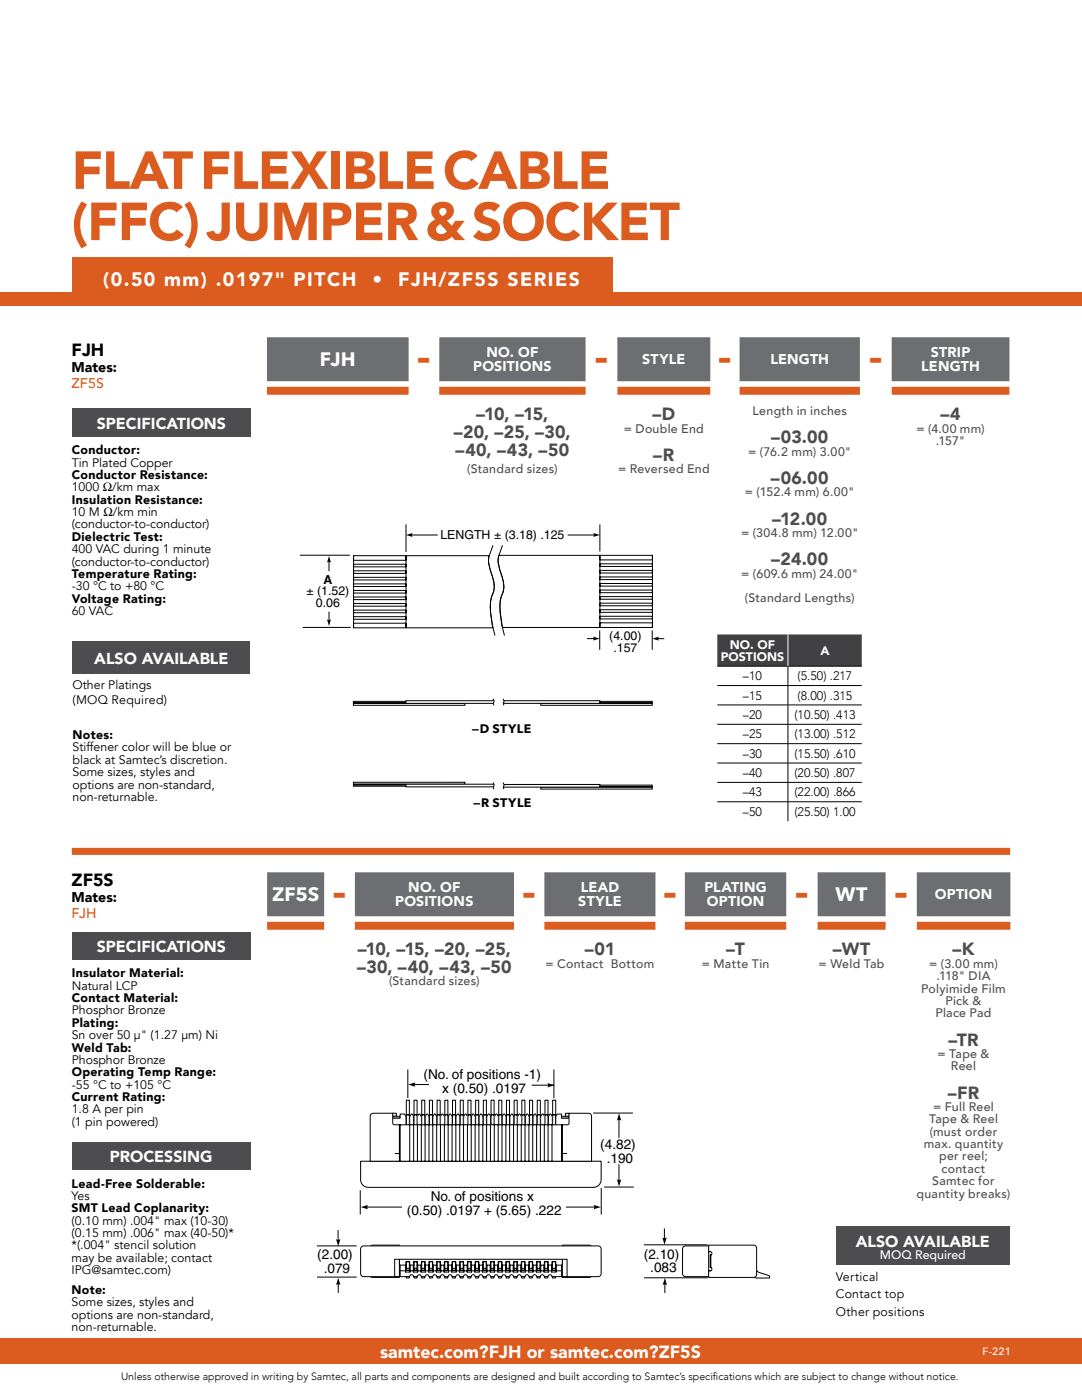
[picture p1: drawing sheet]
<svg xmlns="http://www.w3.org/2000/svg" width="216mm" height="279mm" viewBox="0 0 216 279" stroke-linecap="round" stroke-linejoin="round" font-family="sans-serif">
<path d="M53.3 67.3h28.2v8.8h-28.2zM87.7 67.3h29.1v8.8h-29.1zM123.2 67.3h18.5v8.8h-18.5zM147.6 67.3h24v8.8h-24zM177.9 67.3h23.5v8.8h-23.5z" fill="#6d6e71"/>
<path d="M53.3 76.1h28.2v1.1h-28.2zM87.7 76.1h29.1v1.1h-29.1zM123.2 76.1h18.5v1.1h-18.5zM147.6 76.1h24v1.1h-24zM177.9 76.1h23.5v1.1h-23.5z" fill="#fff"/>
<path d="M53.3 77.2h28.2v1.6h-28.2zM87.7 77.2h29.1v1.6h-29.1zM123.2 77.2h18.5v1.6h-18.5zM147.6 77.2h24v1.6h-24zM177.9 77.2h23.5v1.6h-23.5z" fill="#db5c1e"/>
<path d="M53.3 174.1h11.4v8.8h-11.4zM70.8 174.1h31.8v8.8h-31.8zM108.6 174.1h22.2v8.8h-22.2zM136.6 174.1h20.3v8.8h-20.3zM163.1 174.1h13.6v8.8h-13.6zM182.9 174.1h18.7v8.8h-18.7z" fill="#6d6e71"/>
<g fill="#fff">
<path d="M64.7 174.1h6.1v8.8h-6.1zM102.6 174.1h6v8.8h-6zM130.8 174.1h5.8v8.8h-5.8zM156.9 174.1h6.2v8.8h-6.2zM176.7 174.1h6.2v8.8h-6.2z"/>
<path d="M53.3 182.9h11.4v1.1h-11.4zM70.8 182.9h31.8v1.1h-31.8zM108.6 182.9h22.2v1.1h-22.2zM136.6 182.9h20.3v1.1h-20.3zM163.1 182.9h13.6v1.1h-13.6zM182.9 182.9h18.7v1.1h-18.7z"/>
<path d="M64.7 182.9h6.1v1.1h-6.1zM102.6 182.9h6v1.1h-6zM130.8 182.9h5.8v1.1h-5.8zM156.9 182.9h6.2v1.1h-6.2zM176.7 182.9h6.2v1.1h-6.2z"/>
</g>
<path d="M53.3 184h11.4v1.6h-11.4zM70.8 184h31.8v1.6h-31.8zM108.6 184h22.2v1.6h-22.2zM136.6 184h20.3v1.6h-20.3zM163.1 184h13.6v1.6h-13.6zM182.9 184h18.7v1.6h-18.7z" fill="#db5c1e"/>
<path d="M64.7 184h6.1v1.6h-6.1zM102.6 184h6v1.6h-6zM130.8 184h5.8v1.6h-5.8zM156.9 184h6.2v1.6h-6.2zM176.7 184h6.2v1.6h-6.2zM64.7 185.6h6.1v1.5h-6.1zM102.6 185.6h6v1.5h-6zM130.8 185.6h5.8v1.5h-5.8zM156.9 185.6h6.2v1.5h-6.2zM176.7 185.6h6.2v1.5h-6.2zM64.7 187.1h6.1v1.6h-6.1zM102.6 187.1h6v1.6h-6zM130.8 187.1h5.8v1.6h-5.8zM156.9 187.1h6.2v1.6h-6.2zM176.7 187.1h6.2v1.6h-6.2zM102.6 188.7h6v55.2h-6zM130.8 188.7h5.8v55.2h-5.8zM156.9 188.7h6.2v55.2h-6.2zM176.7 188.7h6.2v55.2h-6.2z" fill="#fff"/>
<g fill="#4d4d4f">
<path d="M14.4 81.6h35.7v5.6h-35.7z"/>
<path d="M14.4 186h35.7v5.6h-35.7z"/>
<path d="M14.3 227.9h35.7v5.6h-35.7z"/>
</g>
<path d="M59.8 110.8h10M65.6 111.8v2.2M81 104.6v5.6M82 106.8h5.3M113.3 106.8h5.5M119.7 104.6v5.5M60.4 125.2h9.6M65.6 122.1v1.9M117.1 127.4h1.8M119.7 125.8v3.9M130.1 125.8v3.9M130.9 127.5h1.6" fill="none" stroke="#000" stroke-width=".2"/>
<path d="M65.7 111l.4 1.4a.54 .54 0 0 0-.9 0zM81 106.8l1.4-.5a.54 .54 0 0 0 0 .9zM118.2 106.3l1.5 .5-1.4 .4a.54 .54 0 0 0 0-.9zM65.2 123.5a.54 .54 0 0 0 .9 0l-.5 1.4zM118.2 127l1.5 .4-1.4 .5a.54 .54 0 0 0 0-.9zM130.2 127.5l1.4-.5a.54 .54 0 0 0 0 .9z" fill="#000"/>
<path d="M99.6 110.8h30.6v14.4h-29.9v-.2a11.4 11.4 0 0 1 .2-7.1 11.1 11.1 0 0 0-.9-4.9 3.3 3.3 0 0 1 0-2.2z" fill="#fff"/>
<path d="M99.6 110.8h30.6v14.4h-29.9v-.2a11.4 11.4 0 0 1 .2-7.1 11.1 11.1 0 0 0-.9-4.9l-.2-1.5z" fill="none" stroke="#000" stroke-width=".2"/>
<path d="M70.6 110.9h27a8 8 0 0 0 .8 4.5 5.1 5.1 0 0 1-.4 4.1 16.2 16.2 0 0 0 .4 5.8h-27.8z" fill="#fff"/>
<g fill="none" stroke="#000" stroke-width=".2">
<path d="M70.6 112.6h10.4v.5h-10.4zM70.6 113.9h10.4v.5h-10.4zM70.6 115.2h10.4v.5h-10.4zM70.6 116.5h10.4v.6h-10.4zM70.6 117.8h10.4v.6h-10.4zM70.6 119.1h10.4v.6h-10.4zM70.6 110.9v.9h10.4v-.9v14.4v-.9h-10.4v.9M70.6 110.9h27a8 8 0 0 0 .8 4.5 5.1 5.1 0 0 1-.4 4.1 16.2 16.2 0 0 0 .4 5.8h-27.8zM98.4 108.8a6 6 0 0 0-.3 5.8 5.5 5.5 0 0 1-.1 4.9 19.1 19.1 0 0 0 .8 7.3M100.3 108.8a6 6 0 0 0-.3 5.8 5.5 5.5 0 0 1-.1 4.9 19.1 19.1 0 0 0 .8 7.3M119.7 110.8v.9h10.5v-.9M119.7 110.9v14.3v-.9h10.5v.9"/>
<path d="M119.7 112.5h10.5v.5h-10.5zM119.7 113.8h10.5v.6h-10.5zM119.7 115.1h10.5v.6h-10.5zM119.7 116.5h10.5v.5h-10.5zM119.7 117.8h10.5v.5h-10.5zM119.7 119.1h10.5v.5h-10.5zM70.6 120.5h10.4v.5h-10.4zM70.6 121.8h10.4v.5h-10.4zM70.6 123.1h10.4v.5h-10.4zM119.7 120.4h10.5v.5h-10.5zM119.7 121.7h10.5v.5h-10.5zM119.7 123h10.5v.5h-10.5z"/>
</g>
<path d="M70.5 140h10.5v.2h-10.5z" fill="#fff"/>
<path d="M70.5 140h10.5v.2h-10.5z" fill="none" stroke="#000" stroke-width=".2"/>
<path d="M70.5 140.4h22.3v.4h-22.3z" fill="#fff"/>
<path d="M70.5 140.4h22.3v.4h-22.3z" fill="none" stroke="#000" stroke-width=".2"/>
<path d="M70.5 140.2h10.5v-.4h17.6v.6h-28.1z" fill="#fff"/>
<path d="M98.4 139.5a.74 .74 0 0 1 0 .9l.2 .3M98.6 139.8h-17.6v.4h-10.5v.2h28.1" fill="none" stroke="#000" stroke-width=".2"/>
<path d="M119.7 140h10.4v.2h-10.4z" fill="#fff"/>
<path d="M119.7 140h10.4v.2h-10.4z" fill="none" stroke="#000" stroke-width=".2"/>
<path d="M107.9 140.4h22.2v.4h-22.2z" fill="#fff"/>
<path d="M107.9 140.4h22.2v.4h-22.2z" fill="none" stroke="#000" stroke-width=".2"/>
<path d="M100.3 139.8h19.4v.4h10.4v.2h-29.8z" fill="#fff"/>
<path d="M100.3 139.8h19.4v.4h10.4v.2h-29.8M100.4 139.5a.74 .74 0 0 1 0 .9l.2 .3" fill="none" stroke="#000" stroke-width=".2"/>
<path d="M119.7 156.7h10.4v.3h-10.4z" fill="#fff"/>
<path d="M119.7 156.7h10.4v.3h-10.4z" fill="none" stroke="#000" stroke-width=".2"/>
<path d="M107.9 157.1h22.2v.4h-22.2z" fill="#fff"/>
<path d="M107.9 157.1h22.2v.4h-22.2z" fill="none" stroke="#000" stroke-width=".2"/>
<path d="M100.3 156.6h19.4v.4h10.4v.1h-29.8z" fill="#fff"/>
<path d="M100.3 156.6h19.4v.4h10.4v.1h-29.8M100.4 156.2a.74 .74 0 0 1 0 .9l.2 .4" fill="none" stroke="#000" stroke-width=".2"/>
<path d="M70.5 156.6h10.5v.3h-10.5z" fill="#fff"/>
<path d="M70.5 156.6h10.5v.3h-10.5z" fill="none" stroke="#000" stroke-width=".2"/>
<path d="M70.5 156.1h22.3v.4h-22.3z" fill="#fff"/>
<path d="M70.5 156.1h22.3v.4h-22.3z" fill="none" stroke="#000" stroke-width=".2"/>
<path d="M70.5 156.5h28.1v.5h-17.6v-.4h-10.5z" fill="#fff"/>
<g fill="none" stroke="#000" stroke-width=".2">
<path d="M98.4 156.2a.74 .74 0 0 1 0 .9l.2 .4M98.6 156.5h-28.1v.1h10.5v.4h17.6M81.4 213.4v5.8M82.4 216.4h3.2M106.1 216.6h4.3M110.5 213.4v5.8M71.9 237.5v4.9M118.4 222.1h7.9M120 237.1v5.3M120.6 236.9h5.9M123.5 223v4.1M123.5 232.3v3.7"/>
<path d="M63.2 248.6h8M67.5 245.5v2.4M67.5 256v2M72.9 240.9h7.3M112.9 240.9h6.3M128.5 248.4h12.7M132.6 245.2v2.4M132.7 256v2"/>
</g>
<path d="M81.4 216.4l1.6-.4a.59 .59 0 0 0 0 .9zM109.1 216.1l1.6 .5-1.6 .4a.59 .59 0 0 0 0-.9zM123 235.2l.1 .1a.59 .59 0 0 0 .9 0l-.5 1.5zM123.5 222.2l.5 1.5a.59 .59 0 0 0-.9 0zM67 247.1v.1a.59 .59 0 0 0 1 0l-.5 1.5zM67.5 255l.5 1.5a.59 .59 0 0 0-1 0zM72 240.9l1.5-.5a.59 .59 0 0 0 0 1zM118.3 240.4l1.6 .5-1.5 .5a.59 .59 0 0 0 0-1zM132.1 246.8v.1a.59 .59 0 0 0 1 0l-.5 1.5zM132.7 255l.4 1.6a.59 .59 0 0 0-.9 0z" fill="#000"/>
<path d="M150.6 254.9h.1" fill="none" stroke="#000" stroke-width=".2"/>
<path d="M150.6 253.6h.4l.4 .3 2 .7 .2 .5-2.9-.1-.3-.3z" fill="#fff"/>
<path d="M150.6 253.6h.4l.4 .3 2 .7 .2 .5-2.9-.1-.3-.3z" fill="none" stroke="#000" stroke-width=".2"/>
<path d="M110.2 254.6h.6v.4h-.6z" fill="#fff"/>
<path d="M110.2 254.6h.6v.4h-.6z" fill="none" stroke="#000" stroke-width=".2"/>
<path d="M108.7 254.6h.6v.4h-.6z" fill="#fff"/>
<path d="M108.7 254.6h.6v.4h-.6z" fill="none" stroke="#000" stroke-width=".2"/>
<path d="M107.2 254.6h.6v.4h-.6z" fill="#fff"/>
<path d="M107.2 254.6h.6v.4h-.6z" fill="none" stroke="#000" stroke-width=".2"/>
<path d="M105.6 254.6h.6v.4h-.6z" fill="#fff"/>
<path d="M105.6 254.6h.6v.4h-.6z" fill="none" stroke="#000" stroke-width=".2"/>
<path d="M104.1 254.6h.6v.4h-.6z" fill="#fff"/>
<path d="M104.1 254.6h.6v.4h-.6z" fill="none" stroke="#000" stroke-width=".2"/>
<path d="M102.5 254.6h.7v.4h-.7z" fill="#fff"/>
<path d="M102.5 254.6h.7v.4h-.7z" fill="none" stroke="#000" stroke-width=".2"/>
<path d="M101 254.6h.6v.4h-.6z" fill="#fff"/>
<path d="M101 254.6h.6v.4h-.6z" fill="none" stroke="#000" stroke-width=".2"/>
<path d="M99.5 254.6h.6v.4h-.6z" fill="#fff"/>
<path d="M99.5 254.6h.6v.4h-.6z" fill="none" stroke="#000" stroke-width=".2"/>
<path d="M97.9 254.6h.7v.4h-.7z" fill="#fff"/>
<path d="M97.9 254.6h.7v.4h-.7z" fill="none" stroke="#000" stroke-width=".2"/>
<path d="M96.4 254.6h.6v.4h-.6z" fill="#fff"/>
<path d="M96.4 254.6h.6v.4h-.6z" fill="none" stroke="#000" stroke-width=".2"/>
<path d="M94.9 254.6h.6v.4h-.6z" fill="#fff"/>
<path d="M94.9 254.6h.6v.4h-.6z" fill="none" stroke="#000" stroke-width=".2"/>
<path d="M93.3 254.6h.7v.4h-.7z" fill="#fff"/>
<path d="M93.3 254.6h.7v.4h-.7z" fill="none" stroke="#000" stroke-width=".2"/>
<path d="M91.8 254.6h.6v.4h-.6z" fill="#fff"/>
<path d="M91.8 254.6h.6v.4h-.6z" fill="none" stroke="#000" stroke-width=".2"/>
<path d="M90.3 254.6h.6v.4h-.6z" fill="#fff"/>
<path d="M90.3 254.6h.6v.4h-.6z" fill="none" stroke="#000" stroke-width=".2"/>
<path d="M88.7 254.6h.6v.4h-.6z" fill="#fff"/>
<path d="M88.7 254.6h.6v.4h-.6z" fill="none" stroke="#000" stroke-width=".2"/>
<path d="M87.2 254.6h.6v.4h-.6z" fill="#fff"/>
<path d="M87.2 254.6h.6v.4h-.6z" fill="none" stroke="#000" stroke-width=".2"/>
<path d="M85.7 254.6h.6v.4h-.6z" fill="#fff"/>
<path d="M85.7 254.6h.6v.4h-.6z" fill="none" stroke="#000" stroke-width=".2"/>
<path d="M84.1 254.6h.7v.4h-.7z" fill="#fff"/>
<path d="M84.1 254.6h.7v.4h-.7z" fill="none" stroke="#000" stroke-width=".2"/>
<path d="M82.6 254.6h.6v.4h-.6z" fill="#fff"/>
<path d="M82.6 254.6h.6v.4h-.6z" fill="none" stroke="#000" stroke-width=".2"/>
<path d="M81.1 254.6h.6v.4h-.6z" fill="#fff"/>
<path d="M81.1 254.6h.6v.4h-.6z" fill="none" stroke="#000" stroke-width=".2"/>
<path d="M112 254h.3v.3h-.3z" fill="#fff"/>
<path d="M112 254h.3v.3h-.3z" fill="none" stroke="#000" stroke-width=".2"/>
<path d="M112.2 251.2l5.7-.1v3.7l-.3 .1h-5.4z" fill="#fff"/>
<path d="M112.2 251.2l5.7-.1v3.7l-.3 .1h-5.4z" fill="none" stroke="#000" stroke-width=".2"/>
<path d="M79.6 254h.3v.3h-.3z" fill="#fff"/>
<path d="M79.6 254h.3v.3h-.3z" fill="none" stroke="#000" stroke-width=".2"/>
<path d="M74 251.1l5.7 .1v3.7h-5.6z" fill="#fff"/>
<path d="M74 251.1l5.7 .1v3.7h-5.6z" fill="none" stroke="#000" stroke-width=".2"/>
<path d="M74 248.6l.3-.1h5.4v.4h-5.7z" fill="#fff"/>
<path d="M74 248.6l.3-.1h5.4v.4h-5.7z" fill="none" stroke="#000" stroke-width=".2"/>
<path d="M112.2 248.5h5.4l.3 .1v.3h-5.7z" fill="#fff"/>
<path d="M112.2 248.5h5.4l.3 .1v.3h-5.7z" fill="none" stroke="#000" stroke-width=".2"/>
<path d="M82.1 222.3h.1l.4 .6v1.6h-.9v-1.6z" fill="#fff"/>
<path d="M82.1 222.3h.1l.4 .6v1.6h-.9v-1.6z" fill="none" stroke="#000" stroke-width=".2"/>
<path d="M81.1 219.6h.6v5h-.6z" fill="#fff"/>
<path d="M81.1 219.6h.6v5h-.6zM81.1 222.5h.6M81.2 222.5h.4" fill="none" stroke="#000" stroke-width=".2"/>
<path d="M83.6 222.3h.2l.3 .6v1.6h-.8v-1.6z" fill="#fff"/>
<path d="M83.6 222.3h.2l.3 .6v1.6h-.8v-1.6z" fill="none" stroke="#000" stroke-width=".2"/>
<path d="M82.6 219.6h.6v5h-.6z" fill="#fff"/>
<path d="M82.6 219.6h.6v5h-.6zM82.6 222.5h.6M82.7 222.5h.4" fill="none" stroke="#000" stroke-width=".2"/>
<path d="M85.1 222.3h.2l.3 .6v1.6h-.8v-1.6z" fill="#fff"/>
<path d="M85.1 222.3h.2l.3 .6v1.6h-.8v-1.6z" fill="none" stroke="#000" stroke-width=".2"/>
<path d="M84.1 219.6h.7v5h-.7z" fill="#fff"/>
<path d="M84.1 219.6h.7v5h-.7zM84.1 222.5h.7M84.3 222.5h.3" fill="none" stroke="#000" stroke-width=".2"/>
<path d="M86.7 222.3h.2l.3 .6v1.6h-.8v-1.6z" fill="#fff"/>
<path d="M86.7 222.3h.2l.3 .6v1.6h-.8v-1.6z" fill="none" stroke="#000" stroke-width=".2"/>
<path d="M85.7 219.6h.6v5h-.6z" fill="#fff"/>
<path d="M85.7 219.6h.6v5h-.6zM85.7 222.5h.6M85.8 222.5h.4" fill="none" stroke="#000" stroke-width=".2"/>
<path d="M88.2 222.3h.2l.3 .6v1.6h-.8v-1.6z" fill="#fff"/>
<path d="M88.2 222.3h.2l.3 .6v1.6h-.8v-1.6z" fill="none" stroke="#000" stroke-width=".2"/>
<path d="M87.2 219.6h.6v5h-.6z" fill="#fff"/>
<path d="M87.2 219.6h.6v5h-.6zM87.2 222.5h.6M87.3 222.5h.4" fill="none" stroke="#000" stroke-width=".2"/>
<path d="M89.7 222.3h.2l.3 .6v1.6h-.8v-1.6z" fill="#fff"/>
<path d="M89.7 222.3h.2l.3 .6v1.6h-.8v-1.6z" fill="none" stroke="#000" stroke-width=".2"/>
<path d="M88.8 219.6h.6v5h-.6z" fill="#fff"/>
<path d="M88.8 219.6h.6v5h-.6zM88.8 222.5h.6M88.9 222.5h.4" fill="none" stroke="#000" stroke-width=".2"/>
<path d="M91.3 222.3h.2l.3 .6v1.6h-.8v-1.6z" fill="#fff"/>
<path d="M91.3 222.3h.2l.3 .6v1.6h-.8v-1.6z" fill="none" stroke="#000" stroke-width=".2"/>
<path d="M90.3 219.6h.6v5h-.6z" fill="#fff"/>
<path d="M90.3 219.6h.6v5h-.6zM90.3 222.5h.6M90.4 222.5h.4" fill="none" stroke="#000" stroke-width=".2"/>
<path d="M92.8 222.3h.2l.3 .6v1.6h-.8v-1.6z" fill="#fff"/>
<path d="M92.8 222.3h.2l.3 .6v1.6h-.8v-1.6z" fill="none" stroke="#000" stroke-width=".2"/>
<path d="M91.8 219.6h.6v5h-.6z" fill="#fff"/>
<path d="M91.8 219.6h.6v5h-.6zM91.8 222.5h.6M91.9 222.5h.4" fill="none" stroke="#000" stroke-width=".2"/>
<path d="M94.4 222.3h.1l.3 .6v1.6h-.8v-1.6z" fill="#fff"/>
<path d="M94.4 222.3h.1l.3 .6v1.6h-.8v-1.6z" fill="none" stroke="#000" stroke-width=".2"/>
<path d="M93.4 219.6h.6v5h-.6z" fill="#fff"/>
<path d="M93.4 219.6h.6v5h-.6zM93.4 222.5h.6M93.5 222.5h.4" fill="none" stroke="#000" stroke-width=".2"/>
<path d="M95.9 222.3h.2l.3 .6v1.6h-.8v-1.6z" fill="#fff"/>
<path d="M95.9 222.3h.2l.3 .6v1.6h-.8v-1.6z" fill="none" stroke="#000" stroke-width=".2"/>
<path d="M94.9 219.6h.6v5h-.6z" fill="#fff"/>
<path d="M94.9 219.6h.6v5h-.6zM94.9 222.5h.6M95 222.5h.4" fill="none" stroke="#000" stroke-width=".2"/>
<path d="M97.4 222.3h.2l.3 .6v1.6h-.8v-1.6z" fill="#fff"/>
<path d="M97.4 222.3h.2l.3 .6v1.6h-.8v-1.6z" fill="none" stroke="#000" stroke-width=".2"/>
<path d="M96.4 219.6h.7v5h-.7z" fill="#fff"/>
<path d="M96.4 219.6h.7v5h-.7zM96.4 222.5h.7M96.6 222.5h.3" fill="none" stroke="#000" stroke-width=".2"/>
<path d="M99 222.3h.2l.3 .6v1.6h-.8v-1.6z" fill="#fff"/>
<path d="M99 222.3h.2l.3 .6v1.6h-.8v-1.6z" fill="none" stroke="#000" stroke-width=".2"/>
<path d="M98 219.6h.6v5h-.6z" fill="#fff"/>
<path d="M98 219.6h.6v5h-.6zM98 222.5h.6M98.1 222.5h.4" fill="none" stroke="#000" stroke-width=".2"/>
<path d="M100.5 222.3h.2l.3 .6v1.6h-.8v-1.6z" fill="#fff"/>
<path d="M100.5 222.3h.2l.3 .6v1.6h-.8v-1.6z" fill="none" stroke="#000" stroke-width=".2"/>
<path d="M99.5 219.6h.6v5h-.6z" fill="#fff"/>
<path d="M99.5 219.6h.6v5h-.6zM99.5 222.5h.6M99.6 222.5h.4" fill="none" stroke="#000" stroke-width=".2"/>
<path d="M102 222.3h.2l.3 .6v1.6h-.8v-1.6z" fill="#fff"/>
<path d="M102 222.3h.2l.3 .6v1.6h-.8v-1.6z" fill="none" stroke="#000" stroke-width=".2"/>
<path d="M101.1 219.6h.6v5h-.6z" fill="#fff"/>
<path d="M101.1 219.6h.6v5h-.6zM101.1 222.5h.6M101.2 222.5h.4" fill="none" stroke="#000" stroke-width=".2"/>
<path d="M103.6 222.3h.2l.3 .6v1.6h-.8v-1.6z" fill="#fff"/>
<path d="M103.6 222.3h.2l.3 .6v1.6h-.8v-1.6z" fill="none" stroke="#000" stroke-width=".2"/>
<path d="M102.6 219.6h.6v5h-.6z" fill="#fff"/>
<path d="M102.6 219.6h.6v5h-.6zM102.6 222.5h.6M102.7 222.5h.4" fill="none" stroke="#000" stroke-width=".2"/>
<path d="M105.1 222.3h.2l.3 .6v1.6h-.8v-1.6z" fill="#fff"/>
<path d="M105.1 222.3h.2l.3 .6v1.6h-.8v-1.6z" fill="none" stroke="#000" stroke-width=".2"/>
<path d="M104.1 219.6h.6v5h-.6z" fill="#fff"/>
<path d="M104.1 219.6h.6v5h-.6zM104.1 222.5h.6M104.2 222.5h.4" fill="none" stroke="#000" stroke-width=".2"/>
<path d="M106.6 222.3h.2l.3 .6v1.6h-.8v-1.6z" fill="#fff"/>
<path d="M106.6 222.3h.2l.3 .6v1.6h-.8v-1.6z" fill="none" stroke="#000" stroke-width=".2"/>
<path d="M105.7 219.6h.6v5h-.6z" fill="#fff"/>
<path d="M105.7 219.6h.6v5h-.6zM105.7 222.5h.6M105.8 222.5h.4" fill="none" stroke="#000" stroke-width=".2"/>
<path d="M108.2 222.3h.2l.3 .6v1.6h-.8v-1.6z" fill="#fff"/>
<path d="M108.2 222.3h.2l.3 .6v1.6h-.8v-1.6z" fill="none" stroke="#000" stroke-width=".2"/>
<path d="M107.2 219.6h.6v5h-.6z" fill="#fff"/>
<path d="M107.2 219.6h.6v5h-.6zM107.2 222.5h.6M107.3 222.5h.4" fill="none" stroke="#000" stroke-width=".2"/>
<path d="M109.7 222.3h.2l.3 .6v1.6h-.8v-1.6z" fill="#fff"/>
<path d="M109.7 222.3h.2l.3 .6v1.6h-.8v-1.6z" fill="none" stroke="#000" stroke-width=".2"/>
<path d="M108.7 219.6h.6v5h-.6z" fill="#fff"/>
<path d="M108.7 219.6h.6v5h-.6zM108.7 222.5h.7M108.9 222.5h.3" fill="none" stroke="#000" stroke-width=".2"/>
<path d="M110.3 219.6h.6v5h-.6z" fill="#fff"/>
<path d="M110.3 219.6h.6v5h-.6zM110.3 222.5h.6M110.4 222.5h.4" fill="none" stroke="#000" stroke-width=".2"/>
<path d="M112.8 222.2h.8v.6h-.8z" fill="#fff"/>
<path d="M112.8 222.2h.8v.6h-.8z" fill="none" stroke="#000" stroke-width=".2"/>
<path d="M112 222.8h1.6v.4h-1.6z" fill="#fff"/>
<path d="M112 222.8h1.6v.4h-1.6z" fill="none" stroke="#000" stroke-width=".2"/>
<path d="M111.2 222.3h.8v.9h1.9v1.5h-3v-1.8z" fill="#fff"/>
<path d="M111.2 222.3h.8v.9h1.9v1.5h-3v-1.8z" fill="none" stroke="#000" stroke-width=".2"/>
<path d="M78.3 222.2h.8v.6h-.8z" fill="#fff"/>
<path d="M78.3 222.2h.8v.6h-.8z" fill="none" stroke="#000" stroke-width=".2"/>
<path d="M78.3 222.8h1.6v.4h-1.6z" fill="#fff"/>
<path d="M78.3 222.8h1.6v.4h-1.6z" fill="none" stroke="#000" stroke-width=".2"/>
<path d="M78.1 223.2h1.7v-.9h.9l.3 .6v1.8h-2.9z" fill="#fff"/>
<path d="M78.1 223.2h1.7v-.9h.9l.3 .6v1.8h-2.9z" fill="none" stroke="#000" stroke-width=".2"/>
<path d="M72 231.7h48v3.7a1.53 1.53 0 0 1-1.6 1.6h-44.9a1.53 1.53 0 0 1-1.5-1.6z" fill="#fff"/>
<path d="M72 231.7h48v3.7a1.53 1.53 0 0 1-1.6 1.6h-44.9a1.53 1.53 0 0 1-1.5-1.6z" fill="none" stroke="#000" stroke-width=".2"/>
<path d="M74.1 222.3l.4-.1h3.9v2l.3 .3h34.5l.3-.3v-2h4l.4 .2 .1 .4v8.9h-44.1v-8.9z" fill="#fff"/>
<g fill="none" stroke="#000" stroke-width=".2">
<path d="M74.1 222.3l.4-.1h3.9v2l.3 .3h34.5l.3-.3v-2h4l.4 .2 .1 .4v8.9h-44.1v-8.9zM78.8 230.2h.9M79.7 224.5v7.2M79.8 224.5v7.2M81.8 224.5v7.2M82.5 224.5v7.2M83.3 224.5v7.2M84.1 224.5v7.2M84.8 224.5v7.2M85.6 224.5v7.2M86.4 224.5v7.2M87.1 224.5v7.2"/>
<path d="M87.9 224.5v7.2M88.7 224.5v7.2M89.4 224.5v7.2M90.2 224.5v7.2M91 224.5v7.2M91.7 224.5v7.2M92.5 224.5v7.2M93.3 224.5v7.2M94 224.5v7.2M94.8 224.5v7.2M95.6 224.5v7.2M96.3 224.5v7.2"/>
<path d="M97.1 224.5v7.2M97.9 224.5v7.2M98.6 224.5v7.2M99.4 224.5v7.2M100.2 224.5v7.2M100.9 224.5v7.2M101.7 224.5v7.2M102.5 224.5v7.2M103.2 224.5v7.2M104 224.5v7.2M104.8 224.5v7.2M105.5 224.5v7.2"/>
<path d="M106.3 224.5v7.2M107.1 224.5v7.2M107.8 224.5v7.2M108.6 224.5v7.2M109.4 224.5v7.2M110.1 224.5v7.2M112.1 224.5v7.2M112.2 224.5v7.2M112.2 230.2h.9"/>
</g>
<path d="M136.4 248.8l.4-.2h5v6.2h-5a.61 .61 0 0 1-.6-.6v-4.9z" fill="#fff"/>
<path d="M136.4 248.8l.4-.2h5v6.2h-5a.61 .61 0 0 1-.6-.6v-4.9z" fill="none" stroke="#000" stroke-width=".2"/>
<path d="M141.4 248.5l9.3 .1 .3 .5-.1 5.5-.5 .3h-9z" fill="#fff"/>
<path d="M78.7 254.8h1M141.4 248.5l9.3 .1 .3 .5-.1 5.5-.5 .3h-9zM141.4 249.8h.3a.34 .34 0 0 1 .4 .3 .34 .34 0 0 1-.3 .4M141.8 250.5h-.1v2.4l.1 .1M141.8 253a.34 .34 0 0 1 .3 .3 .34 .34 0 0 1-.4 .3h-.3M141.8 250.5v2.5" fill="none" stroke="#000" stroke-width=".2"/>
<path d="M79.7 251.1h32.5l-.1 3.7h-2a.39 .39 0 0 0-.3-.4 .39 .39 0 0 0-.4 .4h-.8a.39 .39 0 0 0-.4-.4 .39 .39 0 0 0-.4 .4h-.7a.39 .39 0 0 0-.4-.4 .39 .39 0 0 0-.4 .4h-.8a.39 .39 0 0 0-.3-.4 .39 .39 0 0 0-.4 .4h-.8a.39 .39 0 0 0-.4-.4 .39 .39 0 0 0-.4 .4h-.7a.39 .39 0 0 0-.4-.4 .39 .39 0 0 0-.4 .4h-.8a.39 .39 0 0 0-.3-.4 .39 .39 0 0 0-.4 .4h-.8a.39 .39 0 0 0-.4-.4 .39 .39 0 0 0-.4 .4h-.7a.39 .39 0 0 0-.4-.4 .39 .39 0 0 0-.4 .4h-.8a.39 .39 0 0 0-.4-.4 .39 .39 0 0 0-.3 .4h-.8a.39 .39 0 0 0-.4-.4 .39 .39 0 0 0-.4 .4h-.7a.39 .39 0 0 0-.4-.4 .39 .39 0 0 0-.4 .4h-.8a.39 .39 0 0 0-.4-.4 .39 .39 0 0 0-.3 .4h-.8a.39 .39 0 0 0-.4-.4 .39 .39 0 0 0-.4 .4h-.7a.39 .39 0 0 0-.4-.4 .39 .39 0 0 0-.4 .4h-.8a.39 .39 0 0 0-.4-.4 .39 .39 0 0 0-.3 .4h-.8a.39 .39 0 0 0-.4-.4 .39 .39 0 0 0-.4 .4h-.7a.39 .39 0 0 0-.4-.4 .39 .39 0 0 0-.4 .4h-.8a.39 .39 0 0 0-.4-.4 .39 .39 0 0 0-.3 .4h-2z" fill="#fff"/>
<path d="M79.7 251.1h32.5l-.1 3.7h-2a.39 .39 0 0 0-.3-.4 .39 .39 0 0 0-.4 .4h-.8a.39 .39 0 0 0-.4-.4 .39 .39 0 0 0-.4 .4h-.7a.39 .39 0 0 0-.4-.4 .39 .39 0 0 0-.4 .4h-.8a.39 .39 0 0 0-.3-.4 .39 .39 0 0 0-.4 .4h-.8a.39 .39 0 0 0-.4-.4 .39 .39 0 0 0-.4 .4h-.7a.39 .39 0 0 0-.4-.4 .39 .39 0 0 0-.4 .4h-.8a.39 .39 0 0 0-.3-.4 .39 .39 0 0 0-.4 .4h-.8a.39 .39 0 0 0-.4-.4 .39 .39 0 0 0-.4 .4h-.7a.39 .39 0 0 0-.4-.4 .39 .39 0 0 0-.4 .4h-.8a.39 .39 0 0 0-.4-.4 .39 .39 0 0 0-.3 .4h-.8a.39 .39 0 0 0-.4-.4 .39 .39 0 0 0-.4 .4h-.7a.39 .39 0 0 0-.4-.4 .39 .39 0 0 0-.4 .4h-.8a.39 .39 0 0 0-.4-.4 .39 .39 0 0 0-.3 .4h-.8a.39 .39 0 0 0-.4-.4 .39 .39 0 0 0-.4 .4h-.7a.39 .39 0 0 0-.4-.4 .39 .39 0 0 0-.4 .4h-.8a.39 .39 0 0 0-.4-.4 .39 .39 0 0 0-.3 .4h-.8a.39 .39 0 0 0-.4-.4 .39 .39 0 0 0-.4 .4h-.7a.39 .39 0 0 0-.4-.4 .39 .39 0 0 0-.4 .4h-.8a.39 .39 0 0 0-.4-.4 .39 .39 0 0 0-.3 .4h-2z" fill="none" stroke="#000" stroke-width=".2"/>
<path d="M72.1 248.8l.5-.2h46.7a.61 .61 0 0 1 .7 .7v4.9a.61 .61 0 0 1-.7 .6h-6.1v-3.5h-34.5v3.5h-6.1a.61 .61 0 0 1-.6-.6v-4.9z" fill="#fff"/>
<g fill="none" stroke="#000" stroke-width=".2">
<path d="M63.2 254.9h8M72.1 248.8l.5-.2h46.7a.61 .61 0 0 1 .7 .7v4.9a.61 .61 0 0 1-.7 .6h-6.1v-3.5h-34.5v3.5h-6.1a.61 .61 0 0 1-.6-.6v-4.9zM79.8 253.6h1.1M80.9 253.6h.9M81.1 251.9l-.1 1.7M81.1 253.1h.6M81.1 251.8h.6M81.1 251.8v1.3M81.1 253.1v.5M81.1 253.5h.6M81.7 251.8v1.3M81.7 253.1v.5"/>
<path d="M81.7 251.9v1.7M81.8 253.6h.7M82.5 253.6h.9M82.6 251.9l-.1 1.7M82.6 253.1h.6M82.6 251.8h.6M82.6 251.8v1.3M82.6 253.5h.6M82.6 253.1v.5M83.2 251.9l.1 1.7M83.2 251.8v1.3M83.2 253.1v.5"/>
<path d="M83.4 253.6h.6M84 253.6h.9M84.1 251.9v1.7M84.1 253.1h.7M84.1 251.8h.7M84.1 251.8v1.3M84.1 253.5h.7M84.1 253.1v.5M84.8 251.9v1.7M84.8 251.8v1.3M84.8 253.1v.5M84.9 253.6h.6"/>
<path d="M85.5 253.6h.9M85.7 251.9l-.1 1.7M85.7 253.1h.6M85.7 251.8h.6M85.7 251.8v1.3M85.7 253.5h.6M85.7 253.1v.5M86.3 251.8v1.3M86.3 253.1v.5M86.3 251.9l.1 1.7M86.4 253.6h.7M87.1 253.6h.9"/>
<path d="M87.2 253.1h.6M87.2 251.9l-.1 1.7M87.2 251.8h.6M87.2 251.8v1.3M87.2 253.5h.6M87.2 253.1v.5M87.8 251.9l.1 1.7M87.8 251.8v1.3M87.8 253.1v.5M88 253.6h.6M88.6 253.6h.9M88.7 251.8h.7"/>
<path d="M88.7 251.8v1.3M88.7 253.5h.7M88.7 253.1v.5M88.7 253.1h.7M88.7 251.9v1.7M89.4 251.9v1.7M89.4 251.8v1.3M89.4 253.1v.5M89.5 253.6h.6M90.1 253.6h.9M90.3 253.1h.6M90.3 251.9l-.1 1.7"/>
<path d="M90.3 251.8h.6M90.3 251.8v1.3M90.3 253.5h.6M90.3 253.1v.5M90.9 251.9l.1 1.7M90.9 251.8v1.3M90.9 253.1v.5M91 253.6h.7M91.7 253.6h.9M91.8 253.1h.6M91.8 251.8h.6M91.8 251.8v1.3"/>
<path d="M91.8 253.5h.6M91.8 253.1v.5M91.8 251.9l-.1 1.7M92.4 251.9l.1 1.7M92.4 251.8v1.3M92.4 253.1v.5M92.6 253.6h.6M93.2 253.6h.9M93.3 251.9v1.7M93.3 253.1h.7M93.3 251.8h.7M93.3 251.8v1.3"/>
<path d="M93.3 253.5h.7M93.3 253.1v.5M94 251.9v1.7M94 251.8v1.3M94 253.1v.5M94.1 253.6h.6M94.7 253.6h.9M94.9 251.9l-.1 1.7M94.9 251.8h.6M94.9 253.1h.6M94.9 251.8v1.3M94.9 253.5h.6"/>
<path d="M94.9 253.1v.5M95.5 251.9l.1 1.7M95.5 251.8v1.3M95.5 253.1v.5M95.6 253.6h.7M96.3 253.6h.9M96.4 251.9v1.7M96.4 251.8h.6M96.4 251.8v1.3M96.4 253.5h.6M96.4 253.1v.5M96.4 253.1h.6"/>
<path d="M97 251.9l.1 1.7M97 251.8v1.3M97 253.1v.5M97.2 253.6h.6M97.8 253.6h.9M97.9 251.9v1.7M97.9 251.8h.7M97.9 251.8v1.3M97.9 253.5h.7M97.9 253.1v.5M97.9 253.1h.7M98.6 251.9v1.7"/>
<path d="M98.6 251.8v1.3M98.6 253.1v.5M98.7 253.6h.6M99.3 253.6h.9M99.5 251.9l-.1 1.7M99.5 251.8h.6M99.5 251.8v1.3M99.5 253.5h.6M99.5 253.1v.5M99.5 253.1h.6M100.1 251.9l.1 1.7M100.1 251.8v1.3"/>
<path d="M100.1 253.1v.5M100.2 253.6h.7M100.9 253.6h.9M101 251.9v1.7M101 251.8h.6M101 251.8v1.3M101 253.5h.6M101 253.1v.5M101 253.1h.6M101.6 251.9l.1 1.7M101.6 251.8v1.3M101.6 253.1v.5"/>
<path d="M101.8 253.6h.6M102.4 253.6h.9M102.5 251.9v1.7M102.5 251.8h.7M102.5 251.8v1.3M102.5 253.5h.7M102.5 253.1v.5M102.5 253.1h.7M103.2 251.9v1.7M103.2 251.8v1.3M103.2 253.1v.5M103.3 253.6h.6"/>
<path d="M103.9 253.6h.9M104.1 251.9l-.1 1.7M104.1 251.8h.6M104.1 251.8v1.3M104.1 253.5h.6M104.1 253.1v.5M104.1 253.1h.6M104.7 251.9l.1 1.7M104.7 251.8v1.3M104.7 253.1v.5M104.8 253.6h.7M105.5 253.6h.9"/>
<path d="M105.6 251.9v1.7M105.6 251.8h.6M105.6 251.8v1.3M105.6 253.5h.6M105.6 253.1v.5M105.6 253.1h.6M106.2 251.9l.1 1.7M106.2 251.8v1.3M106.2 253.1v.5M106.4 253.6h.6M107 253.6h.9M107.1 251.9v1.7"/>
<path d="M107.1 251.8h.7M107.1 251.8v1.3M107.1 253.5h.7M107.1 253.1v.5M107.1 253.1h.7M107.8 251.9v1.7M107.8 251.8v1.3M107.8 253.1v.5M107.9 253.6h.6M108.5 253.6h.9M108.7 251.9l-.1 1.7M108.7 251.8h.6"/>
<path d="M108.7 251.8v1.3M108.7 253.5h.6M108.7 253.1v.5M108.7 253.1h.6M109.3 251.9l.1 1.7M109.3 251.8v1.3M109.3 253.1v.5M109.4 253.6h.7M110.1 253.6h.9M110.2 251.9v1.7M110.2 251.8h.6M110.2 251.8v1.3"/>
<path d="M110.2 253.5h.6M110.2 253.1v.5M110.2 253.1h.6M110.8 251.9l.1 1.7M110.8 251.8v1.3M110.8 253.1v.5M111 253.6h1.1M112.1 252.5h-1.1v1.4h-.9v-1.4h-.7v1.4h-.9v-1.4h-.6v1.4h-.9v-1.4h-.6v1.4h-.9v-1.4h-.7v1.4h-.9v-1.4h-.6v1.4h-.9v-1.4h-.6v1.4h-.9v-1.4h-.7v1.4h-.9v-1.4h-.6v1.4h-.9v-1.4h-.6v1.4h-.9v-1.4h-.7v1.4h-.9v-1.4h-.6v1.4h-.9v-1.4h-.6v1.4h-.9v-1.4h-.7v1.4h-.9v-1.4h-.6v1.4h-.9v-1.4h-.6v1.4h-.9v-1.4h-.7v1.4h-.9v-1.4h-.6v1.4h-.9v-1.4h-.6v1.4h-.9v-1.4h-.7v1.4h-.9v-1.4h-1.1M112.2 254.8h1M128.5 255h12.8"/>
</g>
<g fill="#4d4d4f">
<path d="M14.5 128h35.4v6.5h-35.4z"/>
<path d="M166.9 244.7h34.5v7.8h-34.5z"/>
</g>
<path d="M143.1 126.6h14.1v6.4h-14.1zM157.2 126.6h14.8v6.4h-14.8z" fill="#414042"/>
<path d="M143.1 133h14.1v3.8h-14.1zM157.2 133h14.8v3.8h-14.8zM143.1 136.8h14.1v3.9h-14.1zM157.2 136.8h14.8v3.9h-14.8zM143.1 140.7h14.1v3.8h-14.1zM157.2 140.7h14.8v3.8h-14.8zM143.1 144.5h14.1v3.9h-14.1zM157.2 144.5h14.8v3.9h-14.8zM143.1 148.4h14.1v3.9h-14.1zM157.2 148.4h14.8v3.9h-14.8zM143.1 152.3h14.1v3.8h-14.1zM157.2 152.3h14.8v3.8h-14.8zM143.1 156.1h14.1v3.9h-14.1zM157.2 156.1h14.8v3.9h-14.8zM143.1 160h14.1v3.9h-14.1zM157.2 160h14.8v3.9h-14.8z" fill="#fff"/>
<g fill="none" stroke="#000" stroke-width=".2">
<path d="M143.1 133h28.9M143.1 136.8h28.9M157.2 133v3.8M157.2 136.9v3.7M143.1 140.7h28.9M143.1 144.5h28.9M143.1 148.4h28.9M143.1 152.3h28.9M143.1 156.1h28.9M157.2 140.7v3.8M157.2 144.6v3.8M157.2 148.5v3.7"/>
<path d="M157.2 152.3v3.8M157.2 156.2v3.8M143.1 160h28.9M157.2 160.1v3.8"/>
</g>
<path d="M157.2 126.6v6.3" fill="none" stroke="#fff" stroke-width=".2"/>
<path d="M0 58.3h215.9v2.8h-215.9z" fill="#db5c1e"/>
<path d="M14.3 169.9h187.3" fill="none" stroke="#db5c1e" stroke-width="1.4" stroke-linecap="butt"/>
<g fill="#db5c1e">
<path d="M14.4 51.4h107.8v9.5h-107.8z"/>
<path d="M0 267.1h215.9v5.2h-215.9z"/>
</g>
<g font-size="10.6" fill="#db5c1e">
<text x="14.3" y="37.7">FLAT FLEXIBLE CABLE</text>
<text x="14.3" y="47.9">(FFC) JUMPER &amp; SOCKET</text>
</g>
<g font-size="8.8" fill="#db5c1e">
<text x="83.2" y="74">-</text>
<text x="118.6" y="74">-</text>
<text x="143.3" y="74">-</text>
<text x="173.4" y="74">-</text>
<text x="66.4" y="180.8">-</text>
<text x="104.2" y="180.8">-</text>
<text x="132.3" y="180.8">-</text>
<text x="158.6" y="180.8">-</text>
<text x="178.4" y="180.8">-</text>
</g>
<g font-size="3.9" fill="#fff">
<text x="20.6" y="57.1">(0.50 mm) .0197&quot; PITCH</text>
<text x="74.3" y="57.1">•</text>
<text x="79.5" y="57.1">FJH/ZF5S SERIES</text>
<text x="63.8" y="73.1">FJH</text>
<text x="54.3" y="179.9">ZF5S</text>
<text x="166.7" y="179.9">WT</text>
</g>
<g font-size="3.5">
<text x="14.3" y="71">FJH</text>
<text x="14.3" y="176.8">ZF5S</text>
</g>
<g font-size="3.5" fill="#4d4d4f">
<text x="95" y="83.9">–10, –15,</text>
<text x="130.2" y="83.9">–D</text>
<text x="187.6" y="83.9">–4</text>
<text x="90.6" y="87.4">–20, –25, –30,</text>
<text x="153.9" y="88.5">–03.00</text>
<text x="90.9" y="90.9">–40, –43, –50</text>
<text x="130.4" y="92">–R</text>
<text x="153.8" y="96.6">–06.00</text>
<text x="154.1" y="104.7">–12.00</text>
<text x="153.9" y="112.8">–24.00</text>
<text x="71.4" y="190.7">–10, –15, –20, –25,</text>
<text x="116.7" y="190.7">–01</text>
<text x="144.9" y="190.7">–T</text>
<text x="166.2" y="190.7">–WT</text>
<text x="190" y="190.7">–K</text>
<text x="71.3" y="194.2">–30, –40, –43, –50</text>
<text x="189.3" y="208.7">–TR</text>
<text x="189.1" y="219.2">–FR</text>
</g>
<text font-size="3.5" fill="#fff" x="75.9" y="271">samtec.com?FJH or samtec.com?ZF5S</text>
<g font-size="3.2" fill="#fff">
<text x="19.3" y="85.6">SPECIFICATIONS</text>
<text x="18.8" y="132.5">ALSO AVAILABLE</text>
<text x="19.3" y="190">SPECIFICATIONS</text>
<text x="21.9" y="232">PROCESSING</text>
<text x="170.8" y="248.8">ALSO AVAILABLE</text>
</g>
<g font-size="2.8" fill="#fff">
<text x="97" y="71.3">NO. OF</text>
<text x="185.7" y="71.3">STRIP</text>
<text x="94.4" y="74.1">POSITIONS</text>
<text x="128.1" y="72.7">STYLE</text>
<text x="153.7" y="72.7">LENGTH</text>
<text x="183.8" y="74.1">LENGTH</text>
<text x="81.5" y="178.1">NO. OF</text>
<text x="115.9" y="178.1">LEAD</text>
<text x="140.6" y="178.1">PLATING</text>
<text x="186.5" y="179.5">OPTION</text>
<text x="78.9" y="180.9">POSITIONS</text>
<text x="115.4" y="180.9">STYLE</text>
<text x="141" y="180.9">OPTION</text>
</g>
<g font-size="2.8">
<text x="14.3" y="74.2">Mates:</text>
<text x="14.3" y="180">Mates:</text>
</g>
<g font-size="2.8" fill="#db5c1e">
<text x="14.3" y="77.4">ZF5S</text>
<text x="14.3" y="183.1">FJH</text>
</g>
<g font-size="2.7">
<text x="84.5" y="215.4">(No. of positions -1)</text>
<text x="88.2" y="218.1">x (0.50) .0197</text>
<text x="119.8" y="229.3">(4.82)</text>
<text x="121.1" y="232">.190</text>
<text x="86" y="239.7">No. of positions x</text>
<text x="81.2" y="242.4">(0.50) .0197 + (5.65) .222</text>
<text x="63.3" y="251.2">(2.00)</text>
<text x="128.5" y="251.2">(2.10)</text>
<text x="64.6" y="254">.079</text>
<text x="129.8" y="253.9">.083</text>
</g>
<g font-size="2.5" fill="#4d4d4f">
<text x="150.2" y="82.8">Length in inches</text>
<text x="124.5" y="86.4">= Double End</text>
<text x="182.9" y="86.4">= (4.00 mm)</text>
<text x="186.7" y="88.8">.157&quot;</text>
<text x="93.2" y="94.5">(Standard sizes)</text>
<text x="123.3" y="94.5">= Reversed End</text>
<text x="149.3" y="90.9">= (76.2 mm) 3.00&quot;</text>
<text x="148.7" y="99.1">= (152.4 mm) 6.00&quot;</text>
<text x="147.9" y="107.2">= (304.8 mm) 12.00&quot;</text>
<text x="147.9" y="115.3">= (609.6 mm) 24.00&quot;</text>
<text x="148.6" y="120.2">(Standard Lengths)</text>
<text x="77.6" y="196.7">(Standard sizes)</text>
<text x="108.8" y="193.1">= Contact Bottom</text>
<text x="140" y="193.1">= Matte Tin</text>
<text x="163.4" y="193.1">= Weld Tab</text>
<text x="185.4" y="193.1">= (3.00 mm)</text>
<text x="186.9" y="195.6">.118&quot; DIA</text>
<text x="183.8" y="198.1">Polyimide Film</text>
<text x="186.7" y="203">Place Pad</text>
<text x="188.7" y="200.5">Pick &amp;</text>
<text x="187.1" y="211.1">= Tape &amp;</text>
<text x="189.7" y="213.6">Reel</text>
<text x="186.2" y="221.7">= Full Reel</text>
<text x="185.4" y="224.2">Tape &amp; Reel</text>
<text x="185.5" y="226.7">(must order</text>
<text x="184.3" y="229.1">max. quantity</text>
<text x="187.4" y="231.6">per reel;</text>
<text x="182.9" y="239">quantity breaks)</text>
<text x="186" y="236.5">Samtec for</text>
<text x="187.9" y="234.1">contact</text>
</g>
<g font-size="2.5">
<text x="14.3" y="90.6">Conductor:</text>
<text x="14.3" y="93.1">Tin Plated Copper</text>
<text x="14.3" y="95.6">Conductor Resistance:</text>
<text x="14.3" y="98">1000 W/km max</text>
<text x="14.3" y="100.5">Insulation Resistance:</text>
<text x="14.3" y="103">10 M W/km min</text>
<text x="14.3" y="105.5">(conductor-to-conductor)</text>
<text x="14.3" y="107.9">Dielectric Test:</text>
<text x="87.9" y="107.6">LENGTH ± (3.18) .125</text>
<text x="14.3" y="110.4">400 VAC during 1 minute</text>
<text x="14.3" y="112.9">(conductor-to-conductor)</text>
<text x="14.3" y="115.3">Temperature Rating:</text>
<text x="14.3" y="117.8">-30 °C to +80 °C</text>
<text x="61.1" y="118.8">± (1.52)</text>
<text x="64.5" y="116.5">A</text>
<text x="14.3" y="120.3">Voltage Rating:</text>
<text x="14.3" y="122.7">60 VAC</text>
<text x="63" y="121">0.06</text>
<text x="121.6" y="127.7">(4.00)</text>
<text x="122.4" y="130.1">.157</text>
<text x="14.5" y="137.6">Other Platings</text>
<text x="148.3" y="135.8">–10</text>
<text x="159.2" y="135.8">(5.50) .217</text>
<text x="14.5" y="140.4">(MOQ Required)</text>
<text x="148.3" y="139.6">–15</text>
<text x="148.3" y="143.5">–20</text>
<text x="158.5" y="143.5">(10.50) .413</text>
<text x="159.2" y="139.6">(8.00) .315</text>
<text x="14.5" y="150">Stiffener color will be blue or</text>
<text x="14.5" y="147.5">Notes:</text>
<text x="94.1" y="146.3">—D STYLE</text>
<text x="148.3" y="147.4">–25</text>
<text x="158.5" y="147.4">(13.00) .512</text>
<text x="14.5" y="152.4">black at Samtec’s discretion.</text>
<text x="14.5" y="154.9">Some sizes, styles and</text>
<text x="148.3" y="151.2">–30</text>
<text x="148.3" y="155.1">–40</text>
<text x="158.5" y="151.2">(15.50) .610</text>
<text x="158.5" y="155.1">(20.50) .807</text>
<text x="14.5" y="157.4">options are non-standard,</text>
<text x="14.5" y="159.8">non-returnable.</text>
<text x="94.4" y="161.1">—R STYLE</text>
<text x="148.3" y="158.9">–43</text>
<text x="158.5" y="158.9">(22.00) .866</text>
<text x="148.3" y="162.8">–50</text>
<text x="158.5" y="162.8">(25.50) 1.00</text>
<text x="14.3" y="195">Insulator Material:</text>
<text x="14.3" y="197.5">Natural LCP</text>
<text x="14.3" y="200">Contact Material:</text>
<text x="14.3" y="202.4">Phosphor Bronze</text>
<text x="14.3" y="204.9">Plating:</text>
<text x="14.3" y="207.4">Sn over 50 µ&quot; (1.27 µm) Ni</text>
<text x="14.3" y="209.9">Weld Tab:</text>
<text x="14.3" y="212.3">Phosphor Bronze</text>
<text x="14.3" y="214.8">Operating Temp Range:</text>
<text x="14.3" y="217.3">-55 °C to +105 °C</text>
<text x="14.3" y="219.7">Current Rating:</text>
<text x="14.3" y="222.2">1.8 A per pin</text>
<text x="14.3" y="224.7">(1 pin powered)</text>
<text x="14.3" y="237">Lead-Free Solderable:</text>
<text x="14.3" y="239.5">Yes</text>
<text x="14.3" y="241.9">SMT Lead Coplanarity:</text>
<text x="14.3" y="244.4">(0.10 mm) .004&quot; max (10-30)</text>
<text x="14.3" y="246.9">(0.15 mm) .006&quot; max (40-50)*</text>
<text x="14.3" y="249.3">*(.004&quot; stencil solution</text>
<text x="14.3" y="251.8">may be available; contact</text>
<text x="14.3" y="254.3">IPG@samtec.com)</text>
<text x="166.8" y="255.6">Vertical</text>
<text x="14.3" y="258.2">Note:</text>
<text x="14.3" y="260.7">Some sizes, styles and</text>
<text x="14.3" y="263.2">options are non-standard,</text>
<text x="166.8" y="259.1">Contact top</text>
<text x="166.8" y="262.6">Other positions</text>
<text x="14.3" y="265.7">non-returnable.</text>
</g>
<g font-size="2.5" fill="#fff">
<text x="143.8" y="131.9">POSTIONS</text>
<text x="145.6" y="129.4">NO. OF</text>
<text x="163.7" y="130.7">A</text>
<text x="175.6" y="251.2">MOQ Required</text>
</g>
<g font-size="2.1">
<text x="24.1" y="275.4">Unless otherwise approved in writing by Samtec, all parts and components are designed and built according to Samtec’s specif</text>
<text x="142.3" y="275.4">ications which are subject to change without notice.</text>
</g>
<text font-size="2.1" fill="#fff" x="196" y="270.4">F-221</text>
</svg>
